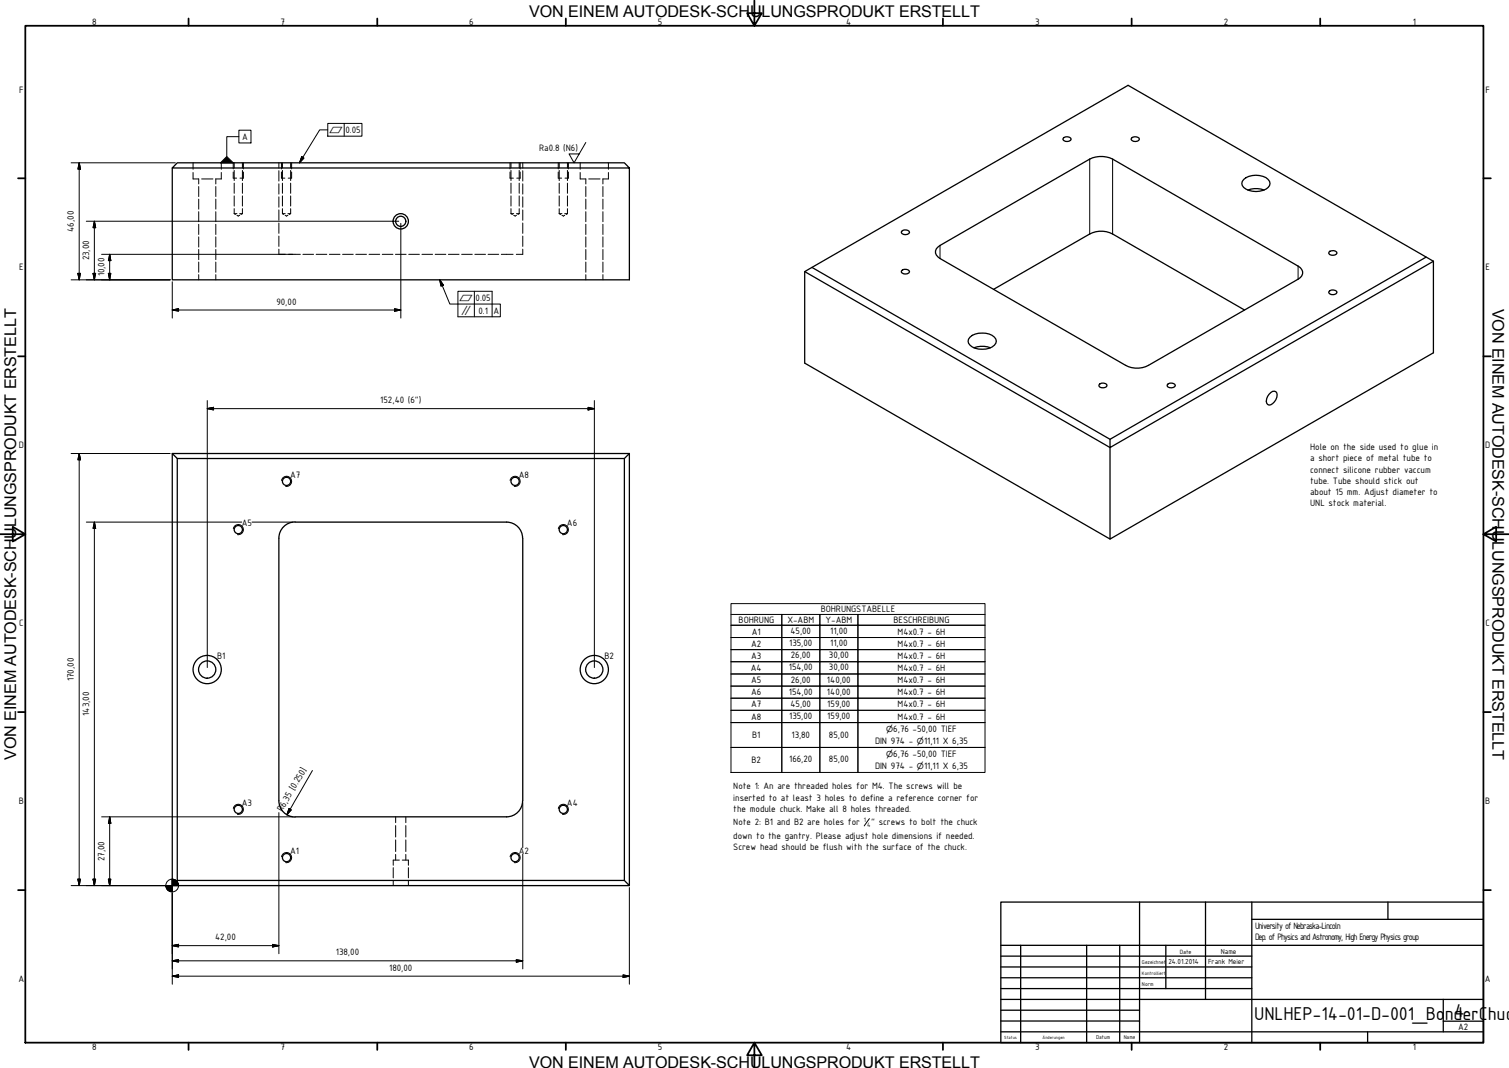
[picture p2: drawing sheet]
<svg xmlns="http://www.w3.org/2000/svg" width="594mm" height="420mm" viewBox="0 0 594 420" stroke-linecap="round" stroke-linejoin="round" font-family="sans-serif">
<!-- layer: Verdeckt (ISO) -->
<g fill="none" stroke="#000" stroke-width=".39">
<path d="M76 67.9v2.5h2.2v2M76 64.1v2.5M78.2 73.4v3.9M78.2 78.3v4M79.4 70.4h4.4M85 73.4v3.9M85 78.3v4M87.1 67.9v2.5h-2.2l.1 2M87.1 64.1v2.5M91.8 67.7v2.4h1.4M91.8 64.1v2.4M92.2 64.1v2"/>
<path d="M92.2 67v4M92.2 72.1v4M92.2 77.1v4M95.4 64.1v2M95.4 67v4M95.4 72.1v4M95.4 77.1v4M95.8 67.7v2.4h-1.3M95.8 64.1v2.4M109.8 64.1v2M109.8 67.2v4M109.8 72.3v4.1"/>
<path d="M109.8 77.4v4.1M110.8 64.1v2.4M110.8 67.7v2.4h1.3M111.2 64.1v2M111.2 67v4M111.2 72.1v4M111.2 77.1v4M114.4 64.1v2M114.4 67v4M114.4 72.1v4M114.4 77.1v4M114.8 64.1v2.4"/>
<path d="M114.8 67.7v2.4h-1.3M200.8 67.7v2.4h1.3M200.8 64.1v2.4M201.2 64.1v2M201.2 67v4M201.2 72.1v4M201.2 77.1v4M204.4 64.1v2M204.4 67v4M204.4 72.1v4M204.4 77.1v4M204.8 67.7v2.4h-1.3"/>
<path d="M204.8 64.1v2.4M205.8 64.1v2M205.8 67.2v4M205.8 72.3v4.1M205.8 77.4v4.1M219.8 67.7v2.4h1.3M219.8 64.1v2.4M220.2 64.1v2M220.2 67v4M220.2 72.1v4M220.2 77.1v4M223.4 64.1v2"/>
<path d="M223.4 67v4M223.4 72.1v4M223.4 77.1v4M223.8 67.7v2.4h-1.4M223.8 64.1v2.4M228.4 67.9v2.5h2.2v2M228.4 64.1v2.5M230.6 73.4v3.9M230.6 78.3v4M231.8 70.4h4.4M237.4 70.4v2M237.4 73.4v3.9"/>
<path d="M237.4 78.3v4M239.5 67.9v2.5h-2.2M239.5 64.1v2.5M78.2 83.3v3.9M78.2 88.2v4M78.2 93.2v4M78.2 98.1v4.1M85 83.3v3.9M85 88.2v4M85 93.2v4M85 98.1v4.1M92.2 84.1h1.1"/>
<path d="M92.2 84.1l.5 .3M92.2 82.1v2M93.3 84.7l.5 .3 .6-.3M94.4 84.1h1M95.4 84.1l-.5 .3M95.4 82.1v2M109.8 98v2.1h2.5M109.8 82.6v4.1M109.8 87.7v4.1M109.8 92.9v4M111.2 84.1h1.1M111.2 84.1l.5 .3"/>
<path d="M111.2 82.1v2M112.3 84.7l.5 .3 .5-.3M113.3 84.1h1.1M114.4 84.1l-.5 .3M114.4 82.1v2M201.2 84.1h1M201.2 84.1l.5 .3M201.2 82.1v2M202.2 84.7l.6 .3 .5-.3M203.3 84.1h1.1M204.4 84.1l-.5 .3M204.4 82.1v2"/>
<path d="M205.8 98v2.1h-2.5M205.8 82.6v4.1M205.8 87.7v4.1M205.8 92.9v4M220.2 84.1h1M220.2 84.1l.5 .3M220.2 82.1v2M221.2 84.7l.6 .3 .5-.3M222.3 84.1h1.1M223.4 84.1l-.5 .3M223.4 82.1v2M230.6 83.3v3.9"/>
<path d="M230.6 88.2v4M230.6 93.2v4M230.6 98.1v4.1M237.4 83.3v3.9M237.4 88.2v4M237.4 93.2v4M237.4 98.1v4.1M78.2 103.1v4M78.2 108.1v2M85 103.1v4M85 108.1v2M113.6 100.1h4.6"/>
<path d="M119.3 100.1h4.1M124.5 100.1h4.2M129.7 100.1h4.2M134.9 100.1h4.2M140.1 100.1h4.2M145.3 100.1h4.2M150.5 100.1h4.2M155.7 100.1h4.2M160.9 100.1h4.2M166.1 100.1h4.2M171.3 100.1h4.2M176.5 100.1h4.2"/>
<path d="M181.7 100.1h4.2M186.9 100.1h4.2M192.2 100.1h4.1M197.4 100.1h4.6M230.6 103.1v4M230.6 108.1v2M237.4 103.1v4M237.4 108.1v2M155.8 321.4v2.2M155.8 324.8v4.5M155.8 330.4v4.6M155.8 336.1v2.3"/>
<path d="M157.2 338.4h-2.4v2M158.4 338.4h2.4v2M159.8 321.4v2.2M159.8 324.8v4.5M159.8 330.4v4.6M159.8 336.1v2.3M154.8 341.4v4M154.8 346.4v2M160.8 341.4v4M160.8 346.4v2"/>
</g>
<!-- layer: Sichtbar (ISO) -->
<g fill="none" stroke="#000" stroke-width=".51">
<path d="M418.9 54.1a2.02 2.02 0 0 1 2.8 .7 2 2 0 0 1-3.2 .1zM445.8 54.1a2.02 2.02 0 0 1 2.8 .7 2 2 0 0 1-3.3 .1zM67.8 66.1v44h180v-44l-2-2h-176l-2 2h180M489.6 70.6a7.8 7.8 0 0 1 9.6 0 2.22 2.22 0 0 1-.8 3.8 7.6 7.6 0 0 1-9.3-1.4v-1.6zM491.2 74.8a9.1 9.1 0 0 1 6.5 0M355.3 90.7a2.02 2.02 0 0 1 2.8 .7 2 2 0 0 1-3.3 .1zM369.3 97.2l59.7-34.6a10.3 10.3 0 0 1 9 0l73 42.1a2.73 2.73 0 0 1 1.9 2.6 2.73 2.73 0 0 1-1.9 2.5l-58.9 33.9a9.6 9.6 0 0 1-8.9 0l-73.1-42a2.61 2.61 0 0 1-.8-4.5zM429 92.1l-37.8 21.7M438 92.1l52 29.9M523.6 98.8a1.97 1.97 0 0 1 2.8 .8 2.04 2.04 0 0 1-3.3 .1zM316.8 106.8v36.1l120.2 69.2M355.3 106.2a2.02 2.02 0 0 1 2.8 .7 2 2 0 0 1-3.3 .1z"/>
<path d="M523.6 114.3a2.02 2.02 0 0 1 2.8 .7 2 2 0 0 1-3.3 .2zM561.5 101.1l-124.5 71.7v3.3l127.3-73.3M564.3 102.8l-120.2-69.2-124.4 71.6M564.3 102.8v36l-127.3 73.3v-36l-120.2-69.3 2.9-1.6 117.3 67.6M381.9 132.6a8 8 0 0 1 9.6 0 2.26 2.26 0 0 1-.9 3.9 7.5 7.5 0 0 1-9.3-1.5v-1.6zM383.4 136.8a9.3 9.3 0 0 1 6.6 0M433.1 151a1.94 1.94 0 0 1 2.7 .7 1.94 1.94 0 0 1-3.2 .1zM459.9 151a2.02 2.02 0 0 1 2.8 .7 2 2 0 0 1-3.2 .1zM499.6 155.1a1.78 1.78 0 0 1 3.1-.5 4.1 4.1 0 0 1-3.1 4.8 2.54 2.54 0 0 1 0-4.3zM67.8 178.4h180M247.8 178.4v170l-2-2v-166zM69.8 180.4h176"/>
<path d="M116.1 205.4h83.4M116.2 205.3a6.4 6.4 0 0 0-6.4 6.5v103.2a6.4 6.4 0 0 0 6.4 6.4M199.4 205.4a6.3 6.3 0 0 1 6.3 6.3M205.8 211.8v103.2M205.7 315a6.3 6.3 0 0 1-6.3 6.4M116.1 321.4h83.4M69.8 346.4v-166l-2-2v170M245.8 346.4h-176l-2 2h180"/>
<circle cx="157.8" cy="87.1" r="2"/>
<circle cx="157.8" cy="87.1" r="3"/>
<circle cx="112.8" cy="189.4" r="1.62"/>
<circle cx="202.8" cy="189.4" r="1.62"/>
<circle cx="93.8" cy="208.4" r="1.62"/>
<circle cx="221.8" cy="208.4" r="1.62"/>
<circle cx="81.6" cy="263.4" r="5.6"/>
<circle cx="81.6" cy="263.4" r="3.4"/>
<circle cx="234" cy="263.4" r="5.6"/>
<circle cx="234" cy="263.4" r="3.4"/>
<circle cx="93.8" cy="318.4" r="1.62"/>
<circle cx="221.8" cy="318.4" r="1.62"/>
<circle cx="112.8" cy="337.4" r="1.62"/>
<circle cx="202.8" cy="337.4" r="1.62"/>
</g>
<!-- layer: Sichtbar schmal (ISO) -->
<path d="M429 62.6v29.5M438 62.6v29.5M370.1 96.6v5.1M511 104.7v5.1M110.8 189a2 2 0 0 1 2.4-1.6 2 2 0 0 1 1.6 2.3 2 2 0 0 1-2.3 1.6M200.8 189a2 2 0 0 1 2.3-1.6 2 2 0 0 1 1.7 2.3 2 2 0 0 1-2.4 1.6M91.9 208a2 2 0 0 1 2.3-1.6 2 2 0 0 1 1.6 2.3 2 2 0 0 1-2.3 1.6M219.8 208a2 2 0 0 1 2.3-1.6 2 2 0 0 1 1.6 2.3 2 2 0 0 1-2.3 1.6M91.9 318.1a2 2 0 0 1 2.3-1.7 2 2 0 0 1 1.6 2.3 2 2 0 0 1-2.3 1.7M219.8 318.1a2 2 0 0 1 2.3-1.7 2 2 0 0 1 1.6 2.3 2 2 0 0 1-2.3 1.7M110.8 337a2 2 0 0 1 2.4-1.6 2 2 0 0 1 1.6 2.3 2 2 0 0 1-2.3 1.7M200.8 337a2 2 0 0 1 2.3-1.6 2 2 0 0 1 1.7 2.3 2 2 0 0 1-2.4 1.7" fill="none" stroke="#000" stroke-width=".39"/>
<path d="M429 92.1a9.8 9.8 0 0 1 9 0" fill="none" stroke="#000" stroke-width=".51"/>
<!-- layer: Bruchlinie (ISO) -->
<g fill="none" stroke="#000" stroke-width=".7">
<path d="M10 10.1h574v400.1h-574zM74.2 7.3v2.8M148.5 7.3v2.8M222.8 7.3v2.8M297 .2v9.9l-2.9-4.9h5.8l-2.9 4.9M371.2 7.3v2.8M445.5 7.3v2.8M519.7 7.3v2.8M7.1 70.1h2.9M584 70.1h2.9M7.1 140.2h2.9M584 140.2h2.9"/>
<path d="M0 210.2h10l-5-3v5.8l5-2.8M584 210.2l5 2.8v-5.8l-5 3h10M7.1 280.1h2.9M584 280.1h2.9M7.1 350.2h2.9M584 350.2h2.9M74.2 410.2v2.8M148.5 410.2v2.8M222.8 410.2v2.8M297 410.2l2.9 4.9h-5.8l2.9-4.9v10M371.2 410.2v2.8M445.5 410.2v2.8"/>
<path d="M519.7 410.2v2.8"/>
</g>
<!-- layer: Symbol (ISO) -->
<g fill="none" stroke="#000" stroke-width=".51">
<path d="M394 354.9h190v55.3h-190zM448.6 354.9v55.3M474.6 354.9v38.3M492.8 354.9v55.3M546.4 354.9v6.8M394 376.2h98.8M394 371.9h190M401.8 371.9v38.3M427.8 371.9v38.3M440.8 371.9v38.3M459 371.9v17M492.8 361.7h91.2"/>
<path d="M394 380.4h98.8M394 384.7h98.8M394 388.9h98.8M394 393.2h190M394 397.4h54.6M568.2 393.2v12.7M394 405.9h190M394 401.7h54.6M538.4 405.9v4.3M568.2 401.7h15.8"/>
</g>
<!-- layer: Rahmen (ISO) -->
<g fill="none" stroke="#000" stroke-width=".39">
<path d="M28 64.1h41M31.2 64.1l.5 2.4h-1zM31.2 64.1v46M34 87h123M37.1 87l.6 2.6h-1.1zM37.1 87v23.1M157.8 87.9v37.2M28 110.1h39M30.7 107.5h1l-.5 2.6zM36.6 107.5h1.1l-.6 2.6zM40 100.1h75.3M42.7 107.5h.9l-.4 2.6z"/>
<path d="M43.2 100.1l.4 2.4h-.9zM43.2 100.1v10M67.8 110.8v14.3M67.8 122l2.5-.5v.9zM67.8 122h90M155.3 121.5l2.5 .5-2.5 .4zM81.6 157.6v105M234 157.6v105M28 178.4h39M31.2 178.4l.5 2.5h-1zM31.2 178.4v170M81.6 160.8l2.5-.5v1z"/>
<path d="M81.6 160.8h152.4M231.5 160.3l2.5 .5-2.5 .5zM34 205.4h61.2M37.1 205.4l.6 2.5h-1.1zM37.1 205.4v143M99.2 205.4h16.1M109.8 319.7v55.5M113.8 318.1l.9 .5-1.7 1.9zM123 303.1l-10 17.4M205.8 315.8v17.7M40 321.4h75.3M43.2 321.4l.4 2.5h-.9z"/>
<path d="M43.2 321.4v27M205.8 336v45.2M28 348.4h37.4M30.7 345.9h1l-.5 2.5zM36.6 345.9h1.1l-.6 2.5zM42.7 345.9h.9l-.4 2.5zM67.8 351.4v35.8M247.8 349.2v38M67.8 372l2.5-.5v1zM67.8 378l2.5-.5v1zM67.8 372h42M67.8 378h138"/>
<path d="M107.3 371.5l2.5 .5-2.5 .5zM203.3 377.5l2.5 .5-2.5 .5zM67.8 384l2.5-.5v1zM67.8 384h180M245.3 383.5l2.5 .5-2.5 .5z"/>
<circle cx="67.8" cy="348.4" r="2.51"/>
</g>
<g fill="#000" stroke="#000" stroke-width=".39">
<path d="M31.2 64.1l.5 2.4zM31.2 64.1l.5 2.4h-1zM37.1 87l.6 2.6zM37.1 87l.6 2.6h-1.1zM30.7 107.5l.5 2.6zM30.7 107.5h1l-.5 2.6zM36.6 107.5l.5 2.6zM36.6 107.5h1.1l-.6 2.6zM42.7 107.5l.5 2.6zM42.7 107.5h.9l-.4 2.6zM43.2 100.1l.4 2.4zM43.2 100.1l.4 2.4h-.9z"/>
<path d="M67.8 122l2.5-.5zM67.8 122l2.5-.5v.9zM155.3 122.4l2.5-.4zM155.3 121.5l2.5 .5-2.5 .4zM81.6 160.8l2.5-.5zM81.6 160.8l2.5-.5v1zM231.5 161.3l2.5-.5zM231.5 160.3l2.5 .5-2.5 .5zM31.2 178.4l.5 2.5zM31.2 178.4l.5 2.5h-1zM37.1 205.4l.6 2.5zM37.1 205.4l.6 2.5h-1.1z"/>
<path d="M113.8 318.1l-.8 2.4zM113.8 318.1l.9 .5-1.7 1.9zM43.2 321.4l.4 2.5zM43.2 321.4l.4 2.5h-.9zM30.7 345.9l.5 2.5zM30.7 345.9h1l-.5 2.5zM36.6 345.9l.5 2.5zM36.6 345.9h1.1l-.6 2.5zM42.7 345.9l.5 2.5zM42.7 345.9h.9l-.4 2.5zM65.3 348.4l.7 1.8-.5-.8zM65.3 348.4l1.6 2.3-.9-.5z"/>
<path d="M65.3 348.4l2.5 2.5-.9-.2zM67.8 348.4h2.5zM67.8 345.9l2.5 2.5h-2.5zM67.8 345.9v5zM65.3 348.4h2.5v2.5zM65.3 348.4h2.5zM69.5 346.6l.6 .9 .2 .9zM68.8 346.1l.7 .5 .8 1.8zM67.8 345.9l1 .2 1.5 2.3zM67.8 372l2.5-.5zM67.8 372l2.5-.5v1zM67.8 378l2.5-.5z"/>
<path d="M67.8 378l2.5-.5v1zM107.3 372.5l2.5-.5zM107.3 371.5l2.5 .5-2.5 .5zM203.3 378.5l2.5-.5zM203.3 377.5l2.5 .5-2.5 .5zM67.8 384l2.5-.5zM67.8 384l2.5-.5v1zM245.3 384.5l2.5-.5zM245.3 383.5l2.5 .5-2.5 .5z"/>
</g>
<!-- layer: Titel (ISO) -->
<g fill="none" stroke="#000" stroke-width=".39">
<path d="M94 53.8h-4.7v7.8M94 51.2h4.8v5h-4.8zM129 51.1h-3.1l-8 13M129 48.6h13.5v5h-13.5zM135.5 48.6v5M230.6 56l-4.6 8.1-2-3.5h4M118.8 61.6l.8 .6-1.7 1.9zM173.1 110.1l1.5 2.1-1 .4zM173.1 110.1l4 9.5h19.9v5h-16.7v-10h13.4v10M186.8 114.6v10M287.8 237.5h100v66.4h-100zM287.8 241.7h20v4.3h-20h20v4.8h-20h20v4.8h-20h20v4.7h-20h20v4.9h-20h20v4.7h-20h20v4.8h-20h20v4.7h-20h20v4.9h-20h20v9.7h-20h20v9.9v-9.9h15v9.9v-9.9h15v9.9v-9.9h50h-50v-9.7h50h-50v-4.9h50h-50v-4.7h50h-50v-4.8h50h-50v-4.7h50h-50v-4.9h50h-50v-4.7h50h-50v-4.8h50h-50v-4.8h50h-50v-4.3h50"/>
<path d="M307.8 241.7h15v4.3h-15zM307.8 246h15v4.8h-15zM307.8 250.8h15v4.8h-15zM307.8 255.6h15v4.7h-15zM322.8 241.7h15v4.3h-15zM322.8 246h15v4.8h-15zM322.8 250.8h15v4.8h-15zM322.8 255.6h15v4.7h-15zM307.8 260.3h15v4.9h-15zM307.8 265.2h15v4.7h-15zM307.8 269.9h15v4.8h-15zM307.8 274.7h15v4.7h-15z"/>
<path d="M307.8 279.4h15v4.9h-15zM322.8 260.3h15v4.9h-15zM322.8 265.2h15v4.7h-15zM322.8 269.9h15v4.8h-15zM322.8 274.7h15v4.7h-15zM322.8 279.4h15v4.9h-15zM307.8 284.3h15v9.7h-15zM322.8 284.3h15v9.7h-15zM342.3 322.1l-2.1 2.8"/>
</g>
<path d="M86.8 64.1h5zM89.3 61.6l2.5 2.5h-5zM118.8 61.6l-.9 2.5zM118.8 61.6l.8 .6-1.7 1.9zM173.1 110.1l1.5 2.1zM173.1 110.1l1.5 2.1-1 .4z" fill="#000" stroke="#000" stroke-width=".39"/>
<g font-size="7.9">
<text x="493.8" y="401.3">UNLHEP-14-01-D-001_Bo</text>
<text x="568.8" y="401.3">nd4erC</text>
<text x="585.7" y="401.3">huc</text>
</g>
<g font-size="6.4">
<text x="587.6" y="121.4" transform="rotate(90 587.6 121.4)">VON EINEM AUTODESK-SCHULUNGSPRODUKT ERSTELLT</text>
<text x="6.3" y="298.9" transform="rotate(-90 6.3 298.9)">VON EINEM AUTODESK-SCHULUNGSPRODUKT ERSTELLT</text>
</g>
<g font-size="6.3">
<text x="208.3" y="6.5">VON EINEM AUTODESK-SCHULUNGSPRODUKT ERSTELLT</text>
<text x="208.3" y="420.2">VON EINEM AUTODESK-SCHULUNGSPRODUKT ERSTELLT</text>
</g>
<g font-size="3.9">
<text x="36.3" y="9.8">8</text>
<text x="110.5" y="9.8">7</text>
<text x="184.7" y="9.8">6</text>
<text x="259" y="9.8">5</text>
<text x="333.1" y="9.8">4</text>
<text x="407.5" y="9.8">3</text>
<text x="481.8" y="9.8">2</text>
<text x="556.3" y="9.8">1</text>
<text x="7.5" y="36.4">F</text>
<text x="584.8" y="36.4">F</text>
<text x="136" y="52.3">0.05</text>
<text x="95.3" y="55">A</text>
<text x="212.3" y="59.5">Ra0.8 (N6)</text>
<text x="29.1" y="91.1" transform="rotate(-90 29.1 91.1)">46,00</text>
<text x="7.5" y="106.4">E</text>
<text x="35.1" y="102.5" transform="rotate(-90 35.1 102.5)">23,00</text>
<text x="584.8" y="106.4">E</text>
<text x="41.1" y="108.8" transform="rotate(-90 41.1 108.8)">10,00</text>
<text x="108.8" y="119.8">90,00</text>
<text x="187.2" y="118.3">0.05</text>
<text x="188.3" y="123.4">0.1</text>
<text x="194.2" y="123.4">A</text>
<text x="149.7" y="158.7">152,40 (6&quot;)</text>
<text x="7.4" y="176.4">D</text>
<text x="515.8" y="177">Hole on the side used to glue in</text>
<text x="584.6" y="176.4">D</text>
<text x="515.8" y="181.5">a short piece of metal tube to</text>
<text x="515.8" y="185.9">connect silicone rubber vaccum</text>
<text x="114.2" y="187.9">A7</text>
<text x="204.2" y="187.9">A8</text>
<text x="515.8" y="190.4">tube. Tube should stick out</text>
<text x="515.8" y="194.8">about 15 mm. Adjust diameter to</text>
<text x="515.8" y="199.2">UNL stock material.</text>
<text x="95.2" y="207">A5</text>
<text x="223.2" y="207">A6</text>
<text x="290.8" y="245.1">BOHRUNG</text>
<text x="310" y="245.1">X-ABM</text>
<text x="323.2" y="240.8">BOHRUNGSTABELLE</text>
<text x="325" y="245.1">Y-ABM</text>
<text x="351.8" y="245.1">BESCHREIBUNG</text>
<text x="7.5" y="246.4">C</text>
<text x="296" y="249.7">A1</text>
<text x="311.2" y="249.4">45,00</text>
<text x="326.8" y="249.4">11,00</text>
<text x="353.4" y="249.7">M4x0.7 - 6H</text>
<text x="584.8" y="246.4">C</text>
<text x="295.8" y="254.4">A2</text>
<text x="310.7" y="254.2">135,00</text>
<text x="326.8" y="254.2">11,00</text>
<text x="353.4" y="254.4">M4x0.7 - 6H</text>
<text x="85.5" y="259.4">B1</text>
<text x="237.9" y="259.4">B2</text>
<text x="295.8" y="259.2">A3</text>
<text x="310.6" y="263.8">154,00</text>
<text x="311.3" y="258.9">26,00</text>
<text x="326.3" y="258.9">30,00</text>
<text x="326.3" y="263.8">30,00</text>
<text x="353.4" y="259.2">M4x0.7 - 6H</text>
<text x="29.1" y="267.9" transform="rotate(-90 29.1 267.9)">170,00</text>
<text x="295.7" y="264">A4</text>
<text x="295.8" y="268.8">A5</text>
<text x="311.3" y="268.5">26,00</text>
<text x="325.6" y="268.5">140,00</text>
<text x="353.4" y="264">M4x0.7 - 6H</text>
<text x="353.4" y="268.8">M4x0.7 - 6H</text>
<text x="295.8" y="273.5">A6</text>
<text x="310.6" y="273.3">154,00</text>
<text x="325.6" y="273.3">140,00</text>
<text x="353.4" y="273.5">M4x0.7 - 6H</text>
<text x="35.1" y="281.5" transform="rotate(-90 35.1 281.5)">143,00</text>
<text x="295.8" y="278.3">A7</text>
<text x="311.2" y="278">45,00</text>
<text x="325.7" y="278">159,00</text>
<text x="353.4" y="278.3">M4x0.7 - 6H</text>
<text x="295.8" y="283.1">A8</text>
<text x="310.7" y="282.9">135,00</text>
<text x="325.7" y="282.9">159,00</text>
<text x="353.4" y="283.1">M4x0.7 - 6H</text>
<text x="296.2" y="290.4">B1</text>
<text x="311.6" y="290.2">13,80</text>
<text x="326.3" y="290.2">85,00</text>
<text x="344.5" y="292.5">DIN 974 -</text>
<text x="351.7" y="288.1">6,76 -50,00 TIEF</text>
<text x="363.8" y="292.5">11,11 X 6,35</text>
<text x="310.7" y="300">166,20</text>
<text x="326.3" y="300">85,00</text>
<text x="351.7" y="298">6,76 -50,00 TIEF</text>
<text x="295.9" y="300.2">B2</text>
<text x="344.5" y="302.4">DIN 974 -</text>
<text x="363.8" y="302.4">11,11 X 6,35</text>
<text x="288.7" y="310.6">Note 1: An are threaded holes for M4. The screws will be</text>
<text x="7.4" y="316.4">B</text>
<text x="95.2" y="317">A3</text>
<text x="223.2" y="317">A4</text>
<text x="288.7" y="315">inserted to at least 3 holes to define a reference corner for</text>
<text x="584.6" y="316.4">B</text>
<text x="111.1" y="319.5" transform="rotate(-60 111.1 319.5)">R6,35 [0.250]</text>
<text x="288.7" y="319.5">the module chuck. Make all 8 holes threaded.</text>
<text x="288.7" y="324.7">Note 2: B1 and B2 are holes for</text>
<text x="288.7" y="330">down to the gantry. Please adjust hole dimensions if needed.</text>
<text x="343" y="324.7">&quot; screws to bolt the chuck</text>
<text x="114.2" y="336">A1</text>
<text x="204.2" y="336">A2</text>
<text x="288.7" y="334.4">Screw head should be flush with the surface of the chuck.</text>
<text x="41.1" y="338.8" transform="rotate(-90 41.1 338.8)">27,00</text>
<text x="494.1" y="365.5">University of Nebraska-Lincoln</text>
<text x="84.7" y="369.9">42,00</text>
<text x="494.1" y="370">Dep. of Physics and Astronomy, High Energy Physics group</text>
<text x="132.2" y="375.9">138,00</text>
<text x="153.2" y="381.9">180,00</text>
<text x="7.2" y="386.4">A</text>
<text x="584.5" y="386.4">A</text>
<text x="574.1" y="405.1">A2</text>
<text x="36.3" y="413">8</text>
<text x="110.5" y="413">7</text>
<text x="184.7" y="413">6</text>
<text x="259" y="413">5</text>
<text x="333.1" y="413">4</text>
<text x="407.5" y="413">3</text>
<text x="481.8" y="413">2</text>
<text x="556.3" y="413">1</text>
</g>
<g font-size="3.2">
<text x="129.5" y="52.3">⏥</text>
<text x="180.8" y="118.3">⏥</text>
<text x="181.5" y="123.9">∥</text>
<text x="348.9" y="288.1">⌀</text>
<text x="361" y="292.5">⌀</text>
<text x="348.9" y="298">⌀</text>
<text x="361" y="302.4">⌀</text>
</g>
<g font-size="3.1">
<text x="480.6" y="375.1">Name</text>
<text x="460" y="379.4">24.01.2014</text>
<text x="475.6" y="379.4">Frank Meier</text>
</g>
<g font-size="2.7">
<text x="340.1" y="323.5">1</text>
<text x="341.4" y="325.2">4</text>
</g>
<text font-size="2.6" x="464.5" y="375.1">Date</text>
<g font-size="2.3">
<text x="449.6" y="379.4">Gezeichnet</text>
<text x="449.6" y="387.9">Norm</text>
<text x="431.5" y="408.8">Datum</text>
<text x="442.4" y="408.8">Name</text>
</g>
<text font-size="2.1" x="449.6" y="383.6">Kontrolliert</text>
<g font-size="1.9">
<text x="395.4" y="408.7">Status</text>
<text x="410.4" y="408.7">Änderungen</text>
</g>
</svg>
